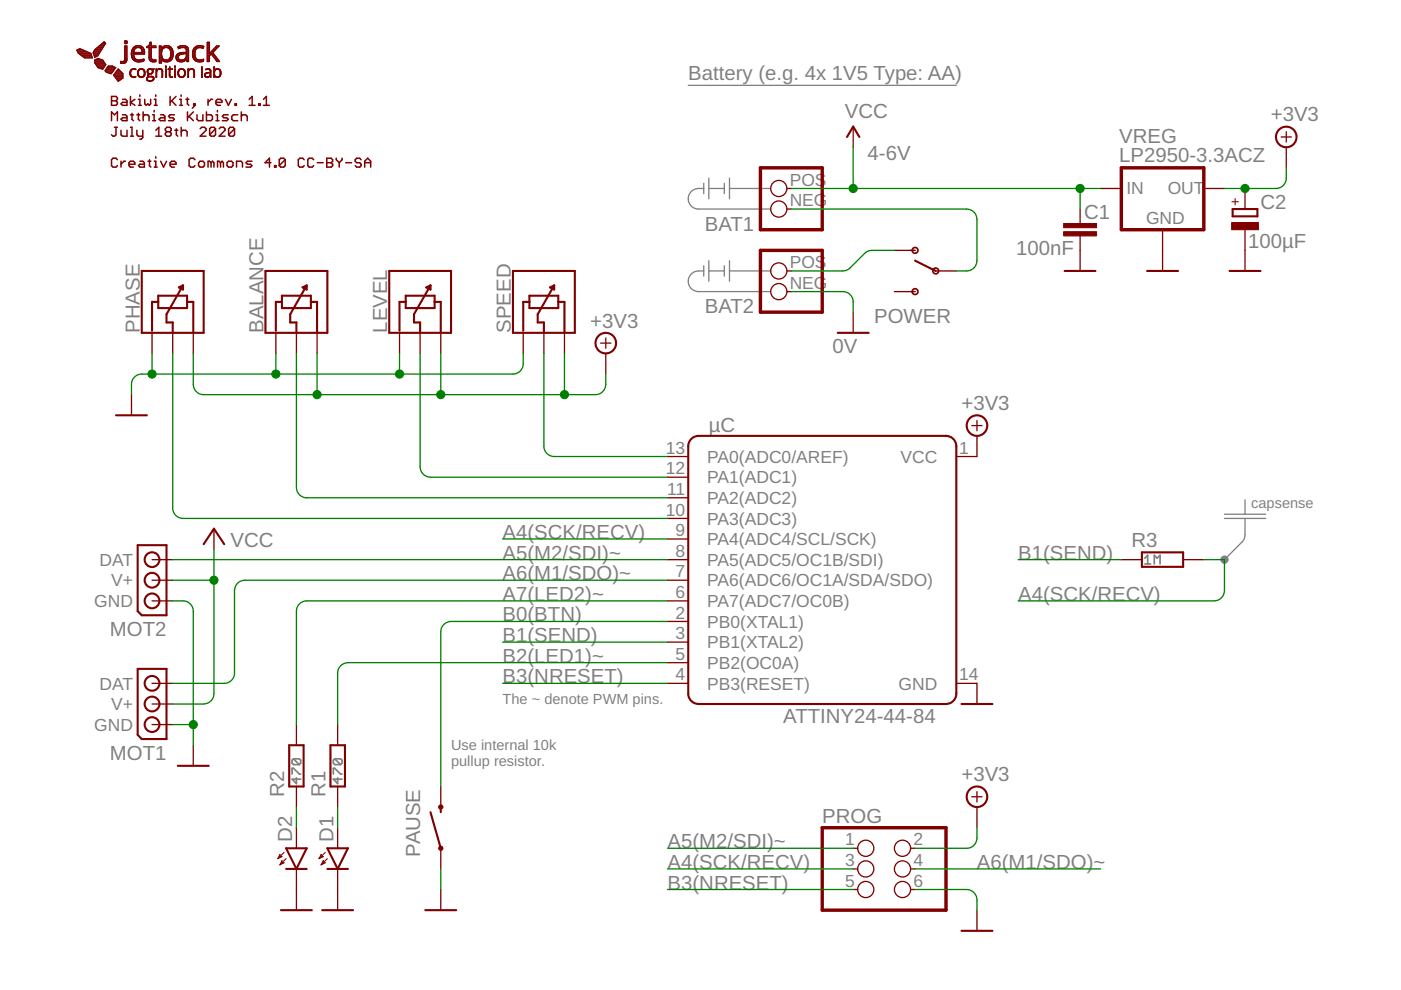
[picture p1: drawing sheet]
<svg xmlns="http://www.w3.org/2000/svg" width="297mm" height="210mm" viewBox="0 0 297 210" stroke-linecap="round" stroke-linejoin="round" font-family="sans-serif">
<g fill="none" stroke="#808080" stroke-width=".28">
<path d="M145.9 18.1h56.9M149.2 40a2.68 2.68 0 0 0-3 1.1 2.17 2.17 0 0 0 1.9 3.2h15.3M149.2 38.9v2.2M150.3 37.8v4.3M150.3 40h3.3M153.6 38.9v2.2M154.7 37.8v4.3M154.7 40h8.7M149.2 57.4a2.68 2.68 0 0 0-3 1.1 2.19 2.19 0 0 0 1.9 3.3h15.3M149.2 56.3v2.2M150.3 55.3v4.3M150.3 57.4h3.3"/>
<path d="M153.6 56.3v2.2M154.7 55.3v4.3M154.7 57.4h8.7M259.6 109.9h8.8M259.6 109h8.8M264 109.9v3.5a2.19 2.19 0 0 1-.7 1.5l-3.7 3.8M264 106v3"/>
</g>
<circle cx="259.6" cy="118.7" r=".44" fill="none" stroke="#808080" stroke-width=".89"/>
<g fill="none" stroke="#808080" stroke-width=".36">
<path d="M242.7 118.3l.6-.6v1.9M242.7 119.6h1.2M244.7 119.6v-1.9l.6 .6 .7-.6v1.9M61.9 164.1v-1.2h.3l1.3 1.2h.3M62.2 160.9l-.3 .3v.6l.3 .3h1.3M62.2 160.9h1.3l.3 .3v.6l-.3 .3M62.2 160.9l1.3 1.2M62.8 164.9v1.2l-.9-.9h1.9M70.7 164.1v-1.2h.3l1.2 1.2h.3M71 160.9l-.3 .3v.6l.3 .3h1.2M71 160.9h1.2l.3 .3v.6l-.3 .3M71 160.9l1.2 1.2"/>
<path d="M71.6 164.9v1.2l-.9-.9h1.8"/>
</g>
<g fill="none" stroke="#800000" stroke-width=".32">
<path d="M23.6 20.4h1l.3 .3v.4l-.3 .3 .3 .3v.3l-.3 .3h-1zM23.6 25.6v-1.9l.7 .6 .6-.6v1.9M23.6 21.4h1M24.3 27h.6M24.6 27v1.6l-.3 .3h-.3l-.4-.3M24.9 33.9l-.3-.4h-.6l-.4 .4v1.2l.4 .3h.6l.3-.3M25.7 27.6v1l.3 .3h.9v-1.3M25.7 34.2v1.2M26 21.1h.6l.3 .3v.9h-.9l-.3-.3 .3-.3h.9M26 24.3h.6l.3 .4v.9h-.9l-.3-.3 .3-.3h.9M26.6 34.2h-.3l-.6 .6M27.3 34.8h1.3v-.3l-.3-.3h-.7l-.3 .3v.6l.3 .3h.7"/>
<path d="M27.7 20.4v1.9M27.7 24.3h.6M27.7 27h.3v1.9M27.7 28.9h.6M28 24v1.3l.3 .3M28.6 21.1l-.9 .6 .9 .6M29 24.3h.6M29 27.6v1l.3 .3h1M29.3 24v1.3l.3 .3M29.4 22.3h.6M29.4 21.1h.3v1.2M29.7 20.1v.3"/>
<path d="M29.7 34.2h.6l.3 .3v.9h-.9l-.3-.3 .3-.3h.9M30.3 27.6v1.6l-.3 .3h-.4M30.4 24.7l.3-.4h.6l.3 .4v.9M30.4 23.7v1.9M30.7 21.1v.9l.3 .3 .3-.3 .3 .3 .3-.3v-.9M31.4 34.2h.6M31.7 33.9v1.2l.3 .3M32.4 24.3h.3v1.3M32.4 25.6h.6M32.7 23.4v.3M32.7 22.3h.6M32.7 21.1h.3v1.2"/>
<path d="M32.7 34.2h.3v1.2M32.7 35.4h.6M33 20.1v.3M33 33.2v.3M33 28.9h1.3M33 27.6l.7-.6v1.9M34 24.3h.6l.4 .4v.9h-1l-.3-.3 .3-.3h1M34.1 34.2l.6 1.2 .6-1.2M35.4 27.9l-.3 .4v.3l.3 .3h.6l.3-.3v-.3l-.3-.4M35.4 27.9l-.3-.3v-.3l.3-.3h.6l.3 .3v.3l-.3 .3M35.4 27.9h.6M36.1 20.4v1.9"/>
<path d="M36.1 34.8h1.2v-.3l-.3-.3h-.6l-.3 .3v.6l.3 .3h.6M36.4 21.4l.9 .9M37 24.3h-1l-.3 .4 .3 .3h.7l.3 .3-.3 .3h-1M37.1 27.6h.6M37.3 20.4l-1.2 1.3M37.4 27.3v1.3l.3 .3M38.1 22.3h.6M38.1 21.1h.3v1.2M38.4 20.1v.3M38.4 27.9l.3-.3h.6l.4 .3v1M38.4 27v1.9M39.4 21.1h.6"/>
<path d="M39.7 20.7v1.3l.3 .3M39.8 23.7v1.9M40.1 24.7l.9 .9M41 23.7l-1.2 1.3M41.1 22h.3v.3h-.3zM41.3 33.9l-.3-.4h-.6l-.3 .4v1.2l.3 .3h.6l.3-.3M41.4 22.3l-.6 .6M41.8 24.3v1l.3 .3h.9v-1.3M42.1 34.5l.3-.3h.6l.3 .3v.6l-.3 .3h-.6l-.3-.3zM42.4 27.3l.4-.3h.6l.3 .3v.3l-1.3 1.3h1.3M43.8 23.7v1.9h.9l.3-.3v-.6l-.3-.4h-.9M44.1 21.1v1.2"/>
<path d="M44.7 34.5l-.3-.3h-.3v1.2M44.7 34.5v.9M44.7 34.5l.4-.3 .3 .3v.9M45.1 21.1h-.4l-.6 .6M45.7 27.3v1.3l-.3 .3h-.6l-.4-.3M45.7 27.3l-.3-.3h-.6l-.4 .3v1.3M45.7 27.3l-1.3 1.3M45.8 21.7h1.3v-.3l-.4-.3h-.6l-.3 .3v.6l.3 .3h.6M45.8 24.3h.3v1.3M45.8 25.6h.6M46.1 23.4v.3M46.5 27.3l.3-.3h.6l.3 .3v.3l-1.2 1.3h1.2"/>
<path d="M46.8 34.5l-.4-.3h-.3v1.2M46.8 34.5v.9M46.8 34.5l.3-.3 .3 .3v.9M47.8 21.1l.6 1.2 .7-1.2M48.1 34.5l.4-.3h.6l.3 .3v.6l-.3 .3h-.6l-.4-.3zM48.4 24.3h-.9l-.4 .4 .4 .3h.6l.3 .3-.3 .3h-1M49.7 27.3v1.3l-.3 .3h-.6l-.3-.3M49.7 27.3l-.3-.3h-.6l-.3 .3v1.3M49.7 27.3l-1.2 1.3M49.8 22h.3v.3h-.3zM50.1 35.4v-1.2h1l.3 .3v.9M50.4 24.3h-.9l-.4 .4v.6l.4 .3h.9"/>
<path d="M51.2 24.7l.3-.4h.6l.3 .4v.9M51.2 23.7v1.9M52.8 22.3h1.3M52.8 21.1l.7-.7v1.9M53.4 34.2h-.9l-.3 .3 .3 .3h.6l.3 .3-.3 .3h-.9M54.8 22h.4v.3h-.4zM55.9 22.3h1.2M55.9 21.1l.6-.7v1.9M57.4 34.5h-1.2l.9-1v1.9M58.2 35.1h.3v.3h-.3zM60.5 33.9l-.3-.4h-.7l-.3 .4v1.2M60.5 33.9v1.2l-.3 .3h-.7l-.3-.3"/>
<path d="M60.5 33.9l-1.3 1.2M64.5 33.9l-.3-.4h-.7l-.3 .4v1.2l.3 .3h.7l.3-.3M66.5 33.9l-.3-.4h-.6l-.3 .4v1.2l.3 .3h.6l.3-.3M67.3 34.5h1.2M69.3 33.5h.9l.3 .4v.3l-.3 .3 .3 .3v.3l-.3 .3h-.9zM69.3 34.5h.9M71.3 33.5v.4l.6 .6M71.9 34.5v.9M72.5 33.5v.4l-.6 .6M73.3 34.5h1.2M76.6 33.9l-.3-.4h-.7l-.3 .4v.3l.3 .3h.7l.3 .3v.3l-.3 .3h-.7l-.3-.3M77.3 34.5h1.3"/>
<path d="M77.3 35.4v-1.2l.7-.7 .6 .7v1.2"/>
</g>
<g fill="none" stroke="#800000" stroke-width=".28">
<path d="M166.8 40h1M180.9 26.8v4.4M233.4 40h4.3M255.2 40h4.4M264 40v4.3M271.6 29h2.2M272.7 27.9v2.2M272.7 31.2v4.4M166.8 57.4h1M166.8 44.3h1M189.6 53.1h4.4M198.4 57.4h4.4"/>
<path d="M229 44.3v3.5M229 49.6v7.8M246.5 48.7v8.7M264 48.7v8.7M32.2 70.6v4.3M36.6 70.6v4.3M41 70.6v4.3M58.5 70.6v4.3M62.8 70.6v4.3M67.2 70.6v4.3M84.7 70.6v4.3M89.1 70.6v4.3"/>
<path d="M93.5 70.6v4.3M110.9 70.6v4.3M115.3 70.6v4.3M119.7 70.6v4.3M127.3 72.7h2.2M128.4 71.6v2.3M128.4 74.9v4.4M166.8 61.8h1M180.9 66.2v4.4M189.6 61.8h4.4M27.9 83.7v4.4M141.5 96.8h4.4"/>
<path d="M206 90.2h2.2M207.1 89.2v2.1M207.1 92.4v4.4h-4.3M32.2 118.7h4.4M45.4 112.1v4.4M141.5 118.7h4.4M141.5 101.2h4.4M141.5 105.5h4.4M141.5 109.9h4.4M141.5 114.3h4.4M237.7 118.7h4.4M250.8 118.7h4.4"/>
<path d="M32.2 127.4h4.4M32.2 123h4.4M141.5 127.4h4.4M141.5 123h4.4M141.5 136.1h4.4M141.5 131.8h4.4M32.2 153.6h4.4M32.2 149.3h4.4M32.2 144.9h4.4M41 158v4.4M62.8 153.6v4.4M71.6 153.6v4.4"/>
<path d="M141.5 144.9h4.4M141.5 140.5h4.4M202.8 144.9h4.3v4.4M62.8 166.8v4.3M62.8 175.5v4.4M71.6 166.8v4.3M71.6 175.5v4.4M93.5 166.8v4.3M93.5 179.9v4.3M180.9 179.9h1M193.1 179.9h.9M206 168.9h2.2"/>
<path d="M207.1 167.8v2.2M207.1 171.1v4.4M62.8 184.2v8.8M71.6 184.2v8.8M93.5 188.6v4.4M180.9 184.2h1M180.9 188.6h1M193.1 184.2h.9M193.1 188.6h.9M207.1 193v4.4"/>
<circle cx="165.1" cy="40" r="1.71"/>
<circle cx="165.1" cy="57.4" r="1.71"/>
<circle cx="165.1" cy="44.3" r="1.71"/>
<circle cx="165.1" cy="61.8" r="1.71"/>
<circle cx="183.6" cy="179.9" r="1.71"/>
<circle cx="191.3" cy="179.9" r="1.71"/>
<circle cx="183.6" cy="184.2" r="1.71"/>
<circle cx="183.6" cy="188.6" r="1.71"/>
<circle cx="191.3" cy="188.6" r="1.71"/>
<circle cx="191.3" cy="184.2" r="1.71"/>
</g>
<g fill="none" stroke="#800000" stroke-width=".44">
<path d="M179.6 29l1.3-2.2 1.3 2.2M30.1 57.4h13.1v13.2h-13.1zM56.3 57.4h13.1v13.2h-13.1zM82.5 57.4h13.1v13.2h-13.1zM108.8 57.4h13.1v13.2h-13.1zM194 55.3l4.4 2.1M225.7 57.4h6.6M243.2 57.4h6.6M260.7 57.4h6.6M261.3 44.3h5.3v1.6h-5.3zM33.5 62.7h6.2v2.6h-6.2zM33.5 64h-1.3v6.1"/>
<path d="M37.9 60.9l.9-.4v.9zM38.8 60.5l-3.5 6.1v1.8h1.3v2.2M39.7 64h1.3v6.6M59.8 62.7h6.1v2.6h-6.1zM59.8 64h-1.3v6.1M64.2 60.9l.8-.4v.9zM65 60.5l-3.5 6.1v1.8h1.3v2.2M65.9 64h1.3v6.6M86 62.7h6.1v2.6h-6.1zM86 64h-1.3v6.1M90.4 60.9l.9-.4v.9zM91.3 60.5l-3.5 6.1v1.8h1.3v2.2"/>
<path d="M92.1 64h1.4v6.6M112.2 62.7h6.2v2.6h-6.2zM112.2 64h-1.3v6.1M116.6 60.9l.9-.4v.9zM117.5 60.5l-3.5 6.1v1.8h1.3v2.2M118.4 64h1.3v6.6M177.6 70.6h6.6M24.6 88.1h6.5M146.4 93.2l.6-.5 1.1-.3h52.5a2.22 2.22 0 0 1 2.2 2.2v52.5a2.18 2.18 0 0 1-2.2 2.2h-52.5a2.22 2.22 0 0 1-2.2-2.2v-52.5l.1-.7zM29.2 115.6h6.1v14.9h-5.2l-.9-.9zM43.2 115.4l2.2-3.3 2.1 3.3M242.1 117.1h8.7v3.1h-8.7z"/>
<path d="M29.2 141.8h6.1v14.9h-5.2l-.9-.9zM61.3 158h3.1v8.8h-3.1zM70.1 158h3v8.8h-3zM203.9 149.3h6.5M37.7 162.4h6.6M60.7 179.9h4.3l-2.2 4.3zM69.4 179.9h4.4l-2.2 4.3zM91.3 172.2l2.2 7.7M93.5 171.1v1.1M59.6 193h6.5M60.7 184.2h4.3M68.3 193h6.6"/>
<path d="M69.4 184.2h4.4M90.2 193h6.5M203.9 197.4h6.5"/>
<circle cx="272.7" cy="29" r="2.18"/>
<circle cx="128.4" cy="72.7" r="2.18"/>
<circle cx="207.1" cy="90.2" r="2.18"/>
<circle cx="32.2" cy="118.7" r="1.57"/>
<circle cx="32.2" cy="123" r="1.57"/>
<circle cx="32.2" cy="127.4" r="1.57"/>
<circle cx="32.2" cy="153.6" r="1.57"/>
<circle cx="32.2" cy="149.3" r="1.57"/>
<circle cx="32.2" cy="144.9" r="1.57"/>
<circle cx="207.1" cy="168.9" r="2.18"/>
</g>
<g fill="none" stroke="#800000" stroke-width=".72">
<path d="M161.2 35.6h13.1v13.1h-13.1zM237.7 35.6h17.5v13.1h-17.5zM161.2 53.1h13.1v13.1h-13.1zM174.3 175.5h26.3v17.5h-26.3z"/>
<circle cx="93.5" cy="171.1" r=".21"/>
<circle cx="93.5" cy="179.9" r=".21"/>
</g>
<g fill="#800000" stroke="#800000" stroke-width=".21">
<path d="M261.1 47.2h5.7v1.5h-5.7z"/>
<path d="M225.5 49.1h7v.9h-7z"/>
<path d="M225.5 47.4h7v.9h-7z"/>
</g>
<path d="M192.9 61.8h1.1M59.4 181.2v.4h.4l-.9 .5zM59.8 182.9h.4l-.8 .5M59.8 182.9l-.4 .5M59.8 182.9v-.4l-.4 .9M60.2 180.7l-1.3 1.4M60.7 182.1l-.9 .8M68.1 181.2v.4h.4l-.9 .5zM68.5 182.5v.4h.5l-.9 .5zM69 180.7l-1.4 1.4M69.4 182.1l-1.3 1.3" fill="none" stroke="#800000" stroke-width=".23"/>
<g fill="none" stroke="#800000" stroke-width=".36">
<circle cx="194" cy="53.1" r=".61"/>
<circle cx="198.4" cy="57.4" r=".61"/>
<circle cx="194" cy="61.8" r=".61"/>
</g>
<g fill="none" stroke="#800000" stroke-width=".21">
<path d="M16.3 10.6h1.4M16.3 10.6l.6-.3 2.4 1 .3 .9M16.3 10.6l.3 .7M16.3 10.8h1.8M16.4 10.9h2M16.5 11h2.2M16.5 11.2h2.5M16.5 10.5h.9M16.6 11.3h2.7M16.6 11.3l1.3 1h1.7v-.1M16.8 10.4h.3M16.8 11.5h2.5"/>
<path d="M17 11.6h2.4M17.2 11.7h2.2M17.4 11.9h2.1M17.6 12h1.9M17.8 12.2h1.8M19.7 11.2l.4 1M19.7 11.2l.4-.7 1.9-1.6 .4 .2-1.7 2.8-.6 .3M19.7 11.2h1.5M19.8 11.3h1.3M19.8 11h1.5M19.8 11.5h1.2M19.9 11.6h1"/>
<path d="M19.9 10.9h1.4M19.9 11.7h.9M19.9 10.8h1.5M20 11.9h.7M20 12h.4M20 10.6h1.5M20.1 12.7l.6-.3 1.1 .3M20.1 12.7v.6M20.1 13.3l.6 1M20.1 13.3h2.1M20.1 13.2h2M20.1 13h1.9"/>
<path d="M20.1 12.9h1.8M20.1 12.7h1.7M20.1 12.2h.1M20.1 10.5h1.5M20.2 13.4h2.1M20.2 13.6h2.2M20.3 10.4h1.4M20.3 12.6h1.2M20.3 13.7h2.1M20.4 13.9h2M20.4 10.2h1.4M20.5 14h1.7"/>
<path d="M20.6 12.4h.5M20.6 10.1h1.3M20.6 14.1h1.6M20.7 14.3h1.4M20.7 14.3l1.1 .4M20.8 9.9h1.1M20.9 14.4h1.1M20.9 9.8h1.1M21.1 9.7h1M21.3 9.5h.9M21.3 14.6h.6M21.4 9.4h.9"/>
<path d="M21.6 9.2h.8M21.7 14.7h.1M21.8 12.7l.7 1-.7 1M21.8 9.1h.6M21.9 9h.3M22.3 15h1.8M22.3 14.8h1.9M22.4 15.1h1.6M22.4 14.7h1.9M22.5 15.3h1.4M22.5 14.6h1.9M22.6 14.4h1.9"/>
<path d="M22.7 14.3h1.8M22.8 15.4h1M22.8 14.1h1.4M23.2 15.5h.5M23.8 14l.8 .3-1 1.4-1-.3-.3-.4 .6-.9 1-.1M24.1 16l1 1.3 1-.7M24.1 16h2M24.1 15.9l.9-1.3 1.1 1v1M24.1 15.9v.1M24.1 15.8h2M24.2 16.1h1.9M24.2 15.7h1.9"/>
<path d="M24.3 16.2h1.8M24.3 15.5h1.7M24.4 16.4h1.7M24.4 15.4h1.5M24.5 16.5h1.6M24.6 15.3h1.1M24.6 16.7h1.4M24.7 15.1h.9M24.7 16.8h1.1M24.8 15h.7M24.8 17h.7M24.9 14.8h.4"/>
<path d="M24.9 17.1h.4M25 14.7h.2M25.5 13.3h1.1M25.5 13.2h1.3M25.5 13l.2 .4M25.6 13h.1M25.7 13.4l.1 .1M25.7 13.4h.6M26.1 13h.7M26.3 12.9h.6M26.4 9h.6M26.4 8.9v.2"/>
<path d="M26.4 12.7h.5M26.4 9.1h.6M26.4 9.1l.2 .2 .3-.1M26.4 8.8h.6M26.4 12.7a.65 .65 0 0 1-.9 .3M26.4 12.6h.5M26.4 12.4h.5M26.4 12.2h.5M26.4 12h.5M26.4 11.9h.5M26.4 11.7h.5M26.4 11.6h.5"/>
<path d="M26.4 11.5h.5M26.4 11.3h.5M26.4 11.2h.5M26.4 11h.5M26.4 10.9h.5M26.4 10.8h.5M26.4 10.6h.5M26.4 10.5h.5M26.4 10.4h.5M26.4 10.2h.5M26.4 10.1h.5M26.4 9.9h.5"/>
<path d="M26.4 9.8h.5M26.4 12.3h.5M26.4 9.8v2.9M26.5 9.2h.4M26.5 8.7h.4M26.5 8.6l-.1 .3M26.6 13.3l-.5 .2M26.6 8.6h-.1M26.8 8.6l.2 .3-.1 .3M26.8 13.1l-.2 .2M26.8 13v.1M26.9 9.8l-.1 3.2"/>
<path d="M26.9 9.8h-.5M27.5 15.5h.2M27.5 15.4h.2M27.5 15.3h.2M27.5 15.7h.2M27.5 15.7l.1 .1M27.6 15.8h.1M27.6 15.2l-.1 .5M27.6 15.8v.1M27.6 15.1h.1M27.6 15.1v.1M27.6 16h.2"/>
<path d="M27.6 15.9l.2 .4 .6 .1M27.6 15h.2M27.7 16.1h.2M27.7 15.7l.1 .2M27.7 14.8h.2M27.7 15.1v.6M27.8 16.2h.3M27.8 15.9a.76 .76 0 0 0 1 .3M27.8 15l-.1 .1M27.8 11.6h.6M27.8 11.5h2.8M27.8 11.3h2.9"/>
<path d="M27.8 11.2h2.9M27.8 11.2l.1 .6M27.9 11.7h.5M27.9 11h.5M27.9 11l-.1 .2M27.9 11.8v.1M27.9 14.7h.5M27.9 11.9h.5M27.9 10.9h.5M27.9 10.9v.1M27.9 11.9v.1M27.9 12h.5"/>
<path d="M27.9 12l.3 .6 .5 .4M27.9 10.8h.5M27.9 12.2h.6M28 10.6h.5M28 12.3h.6M28 10.5h.6M28 10.5l-.1 .4M28 16.4h.7M28.1 12.4h.6M28.1 10.4h.6M28.2 12.6h.7M28.2 10.2h.6"/>
<path d="M28.2 14.7l-.4 .3M28.2 10.2l-.2 .3M28.2 14.6h.4M28.3 12.7h2.2M28.3 10.1h2M28.3 14.7l.5 .1v-.2h-.3a.81 .81 0 0 0-.9 .5M28.4 16.4h.1M28.4 11.8v.1M28.4 11v.8M28.4 11.9l.2 .4M28.4 10.9v.1M28.4 14.7h.4"/>
<path d="M28.4 9.9h1.7M28.5 12.9h2M28.5 9.9l-.3 .3M28.6 12.3l.7 .4M28.7 10.4l-.3 .5M28.7 9.8h1.2M28.7 9.8a1.38 1.38 0 0 1 2 1.1M28.7 16.2h.1M28.7 9.8l-.2 .1M28.7 13h1.6M28.7 16.4h-.3M28.8 16.2l-.1 .2"/>
<path d="M28.8 10.2l-.1 .2M29.1 15.5h.2M29.2 15.4h.1M29.2 15.3h.1M29.2 15.7h.1M29.2 15.3v.6M29.2 15.8h.2M29.2 10.1l-.4 .1M29.2 15.1h.2M29.2 15.9a.77 .77 0 0 0 1.1 .5M29.2 16h.2M29.3 15h.1"/>
<path d="M29.3 16.1h.2M29.3 14.8h.2M29.3 15.7l.1 .1M29.4 15.8a.61 .61 0 0 0 .5 .5 .61 .61 0 0 0 .6-.3M29.4 10.1l.4 .1M29.4 15l-.1 .7M29.4 16.2h.3M29.4 13.1l.1 .1M29.7 16.4h.6M29.8 10.2h.6M29.8 10.2l.2 .3M29.8 14.7l-.4 .3"/>
<path d="M29.9 10.4h.6M29.9 14.7l.5 .1M30 14.7h.4M30 10.5h.6M30 10.5l.1 .1M30.1 10.6v.3M30.1 10.6h.5M30.1 10.8h.5M30.1 14.6l-.6 .1M30.1 14.6h-.6l-.3 .7M30.1 10.9h.6M30.1 14.6l.6 .4"/>
<path d="M30.1 11h.6M30.2 12.6h.3M30.2 16.2h.3M30.4 14.8h.2M30.4 14.8l.1 .3v.8M30.4 16.1h.2M30.5 15h.2M30.5 16h.2M30.5 12.6v.3l-.6 .2-1.2-.1M30.5 15.1h.2M30.5 15.8h.2M30.5 12.6v-.1l-.8 .2"/>
<path d="M30.5 15.9v.1M30.6 15.3h.2M30.6 15.5h.2M30.6 15.4h.2M30.6 15.7h.2M30.7 10.9l-.1 .6h-2.1l-.1-.4h1.6l.1-.2M30.7 15v.1M30.7 16l-.4 .4M30.7 15.1l.1 .4M30.8 15.5l-.1 .5M30.8 15.5h.1M31.1 16.8h.1"/>
<path d="M31.1 16.7h.1M31.1 16.7v.1M31.1 16.8l.1 .3M31.1 9.9h2M31.1 17h.2M31.1 16.5h.2M31.1 9.9v.2l.5 .1M31.1 10.1h2M31.2 15.3h.2M31.2 15.1h.2M31.2 16.4h.2M31.2 15.3l.3 .4"/>
<path d="M31.2 15h.2M31.2 17.1h1.2M31.2 16.8l.4 .3M31.2 16.4l-.1 .3M31.2 15.4h.2M31.3 14.8h.2M31.3 9.8h1.8M31.3 16h.2M31.3 16.3l.1 .1M31.3 16.3l-.1 .1M31.3 15.5h.3M31.3 16.1h.2"/>
<path d="M31.3 16.1l.1 .1M31.3 16.3l1.1 .1M31.4 14.7h.3M31.4 15.8h.1M31.4 14.7l-.2 .6M31.4 15.2a.48 .48 0 0 0 .3 .4 .48 .48 0 0 0 .5-.2M31.4 16.4l-.2 .4M31.4 16.2l-.1 .1M31.4 16.2h1M31.5 16l.1 .1M31.5 15.7l-.2 .4M31.6 9.7h.5"/>
<path d="M31.6 16.1l.7 .1 .3 .2M31.6 12.2h.5M31.6 12h.5M31.6 11.9h.5M31.6 11.7h.5M31.6 11.6h.5M31.6 11.5h.5M31.6 11.3h.5M31.6 11.2h.5M31.6 11h.5M31.6 10.9h.5M31.6 10.8h.5"/>
<path d="M31.6 10.6h.5M31.6 10.5h.5M31.6 10.4h.5M31.6 10.2h.5M31.6 10.2v2.4M31.6 12.3h.5M31.6 12.4h.6M31.6 9.5h.5M31.6 12.6h.7M31.6 12.6l.1 .1M31.7 9.4h.4M31.7 14.6h.3"/>
<path d="M31.7 14.6h1l-.4 .1 .1 .1M31.7 12.7a1.1 1.1 0 0 0 1.4 .4M31.7 14.6l-.3 .1M31.7 12.7h1.4M31.7 9.2h.4M31.7 9.1h.4M31.8 9h.3M31.8 9l-.2 .6-.5 .3M31.8 12.9h1.3M31.9 15.6v.1h-.3l-.1 .3M31.9 15.6v.1M32 14.7h.7"/>
<path d="M32 13h1.1M32.1 15.5h.2M32.1 9.7l1 .1M32.1 12.2v.1M32.1 9v.7M32.1 12.3l.2 .3M32.2 14.8h.2M32.2 14.9a.47 .47 0 0 0-.6-.2 .47 .47 0 0 0-.2 .5M32.2 14.9l.1 .2M32.2 15.4h.2M32.3 15.3h.1M32.3 15h.1"/>
<path d="M32.3 15.1h.2M32.3 12.6l.2 .1M32.3 15.1l-.1 .3M32.3 17h.3M32.4 16.4h.2M32.4 16.4l.1 .4M32.4 14.8v.5M32.4 15.3l-.3 .4h-.6M32.5 16.8h.1M32.5 16.5h.2M32.5 16.8l-.6 .3M32.5 16.7h.2"/>
<path d="M32.6 16.4a.75 .75 0 0 1-.3 .8 .75 .75 0 0 1-.9 0l-.2-.1M32.9 12.7h.2v.4M33.1 14.7h.1M33.1 15.5h.1M33.1 15.4h.1M33.1 15.3h.1M33.1 15.1h.2M33.1 15h.2M33.1 14.8h.3M33.1 16.2h.1M33.1 16.1h.1M33.1 16h.1"/>
<path d="M33.1 15.8h.1M33.1 15.7h.1M33.1 9.8v.3h-1v2.1M33.3 15.2l-.1 1.2M33.4 14.7h.4M33.4 14.8l-.1 .4M33.4 14.8l.5-.1 .3 .1M33.7 14.6l-.5 .2-.1-.2v1.8h.1M33.7 14.6h.3M33.7 14.6h.5l.3 .4M33.8 13.3h.5M33.8 13.2h.5"/>
<path d="M33.8 13h.5M33.8 12.9h.5M33.8 12.7h.4M33.8 12.6h.9M33.8 12.4h.7M33.8 12.2h.6M33.8 12h.5M33.8 11.9h.5M33.8 11.7h.5M33.8 11.6h.5M33.8 11.5h.5M33.8 11.3h.5"/>
<path d="M33.8 11.2h.5M33.8 11h.5M33.8 10.9h.5M33.8 10.8h.5M33.8 10.6h.6M33.8 10.5h.6M33.8 10.4h.7M33.8 10.2h.9M33.8 10.1h.4M33.8 9.9h.4M33.8 9.8h.4M33.8 12.3h.6"/>
<path d="M33.8 9.8v3.6h.4v-.7M33.9 14.7h.4M34.2 9.8l.1 .3M34.2 14.8h.2M34.2 14.8l.1 1.6h.2M34.2 12.7l.5 .3M34.3 11.6v.3M34.3 11v.6M34.3 15h.2M34.3 10.1l.3 .2M34.3 11.9l.1 .3M34.3 12.7h2"/>
<path d="M34.3 15.5h.2M34.3 15.4h.2M34.3 15.3h.2M34.3 15.1h.2M34.3 16.2h.2M34.3 16.1h.2M34.3 16h.2M34.3 15.8h.2M34.3 15.7h.2M34.3 10.8v.2M34.4 10.1h1.9M34.4 12.2v.1"/>
<path d="M34.4 12.3l.7 .4M34.5 12.9h1.7M34.5 15v.1M34.5 9.9h1.7M34.5 15.1v1.3M34.5 10.4l-.2 .4M34.7 13h1.2M34.7 9.8h1.2M35.1 14.1h.2M35.1 14.1l.1-.1v.3M35.1 14.1l.1 .2M35.1 14.7h.2"/>
<path d="M35.1 15.5h.2M35.1 15.4h.2M35.1 15.3h.2M35.1 15.1h.2M35.1 15h.2M35.1 14.8h.2M35.1 16.2h.2M35.1 16.1h.2M35.1 16h.2M35.1 15.8h.2M35.1 15.7h.2M35.1 10.1l-.5 .2"/>
<path d="M35.1 16.4h.2l-.1-1.8-.1 1.8M35.1 14.3h.1M35.4 10.1l.6 .4M35.6 14.7h1M35.7 10.2h.7M35.7 12.6h.7M35.7 12.6l-.3 .1M35.8 14.7l.1 1.3M35.8 14.6h.8v.1M35.9 12.4h.6M35.9 10.4h.6M35.9 15.5h.1"/>
<path d="M35.9 15.4h.1M35.9 15.3h.1M35.9 15.1h.1M35.9 15h.1M35.9 14.8h.1M35.9 16h.1M35.9 15.8h.1M35.9 15.7h.1M35.9 16v.2M35.9 14.4h.1M35.9 16.1h.2M35.9 9.8l-.4-.1a1.21 1.21 0 0 0-1.2 .4"/>
<path d="M35.9 9.8l.2 .1M35.9 16.2l.2 .2M35.9 14.3h.1M35.9 16.2h.3M36 10.5h.6M36 12.3h.6M36 10.5v.1M36 10.6l.2 .3M36 16l.1 .1M36.1 12.2h.5M36.1 10.6h.5M36.1 16.1l.5 .2-.5 .1"/>
<path d="M36.1 16.4h.5M36.1 14.6l-.1-.4-.3 .5M36.1 12h.6M36.1 10.8h.6M36.1 14.7l-.1 1.3M36.1 9.9l.2 .2M36.2 11.9h.5M36.2 10.9h.5M36.2 10.9v.1M36.2 11.9l-.5 .7M36.2 11.7h.5M36.2 11h.5"/>
<path d="M36.2 11v.8M36.2 11.8v.1M36.2 11.6h.5M36.2 11.5h.5M36.2 11.3h.5M36.2 11.2h.5M36.3 10.1l.3 .4M36.4 12.6v.1a1.39 1.39 0 0 1-1.7 .3M36.6 10.5v.1M36.6 14.7h-.1M36.6 10.6l.1 .3M36.7 12l-.3 .6"/>
<path d="M36.7 10.9v.3M36.7 11.2v.8M37 14.1h.2M37 14.1l.2-.1-.1 .3M37 14.1l.1 .2M37 14.7h.2M37 15.5h.2M37 15.4h.2M37 15.3h.2M37 15.1h.2M37 15h.2M37 14.8h.2"/>
<path d="M37 14.6h.2v1.8l-.2-.1zM37 16.2h.2M37 16.1h.2M37 16h.2M37 15.8h.2M37 15.7h.2M37.1 14.3h.1M37.3 12.2h.5M37.3 12.2v.3M37.3 12h.5M37.3 12.3h.5M37.3 12.4h.6"/>
<path d="M37.3 11.9h.6M37.3 12.5l.3 .4M37.3 11.9v.3M37.4 12.6h.6M37.4 11.7h.6M37.4 11.7l-.1 .2M37.5 12.7h1.9M37.5 11.6h.7M37.6 12.9h1.6M37.6 11.5h1.9M37.7 15.5h.2M37.7 15.4h.2"/>
<path d="M37.7 10.1h2.1M37.7 15.3h.2M37.7 15.7h.2M37.7 9.9h2M37.7 15.1h.2M37.7 15.8h.2M37.7 9.9l.1 .5 .4-.2M37.7 15.9l.1 .1M37.8 13h1.2M37.8 10.2h.4M37.8 16h.2M37.8 16l.4 .4"/>
<path d="M37.8 11.3h2.2M37.8 15h.2M37.8 16.1h.3M37.8 12.3l.2 .3M37.8 12v.3M37.9 14.8h.2M37.9 15.7v.1M37.9 15.2v.5M37.9 14.8l-.2 .6v.5M37.9 15.8l.1 .1M38 15.9a.61 .61 0 0 0 1 .1M38 16.2h.3"/>
<path d="M38 12.6l.4 .1M38.1 9.8h1.4M38.1 9.8l.9-.1 .7 .2M38.1 9.8l-.4 .1M38.1 14.8l-.2 .4M38.1 11.2l-.7 .5M38.2 11.2h1.8M38.2 16.4h.6M38.3 14.7l-.2 .1M38.4 14.6v.1h-.4M38.5 14.7h.5M38.7 10.1l-.5 .1"/>
<path d="M38.7 14.6h-.4l-.4 .2M38.7 14.6l.3 .1M38.7 14.6l-.3-.1 .1 .2 .4 .1M38.7 11.5l-.6 .1-.3 .4M38.7 16.2h.3M38.9 14.8h.2M38.9 10.1l.3 .1M38.9 14.8a1.05 1.05 0 0 1 .1 1.2M38.9 16.1h.3M39 14.7l.2 .3M39 15h.2M39 16h.2"/>
<path d="M39.1 12.6h.2M39.1 15.1h.2M39.1 15.8h.2M39.1 15.3h.2M39.1 15.7h.2M39.1 15.5h.2M39.1 15.4h.2M39.2 12.5l.2 .2a1.35 1.35 0 0 1-1.8 .2M39.2 15l.1 .1M39.2 16l-.4 .4M39.2 10.2h.7M39.2 10.2l.3 .3"/>
<path d="M39.3 15.1v.8M39.3 15.9l-.1 .1M39.3 12.3h.7M39.4 12.6h.6M39.4 10.4h.5M39.4 12.2h.6M39.4 12.2l-.3 .4-.5 .1M39.5 12h.5M39.5 10.5h.5M39.5 10.5v.1M39.5 11.9h.5M39.5 11.5h.5"/>
<path d="M39.5 11h.5M39.5 10.6h.5M39.5 10.6v.5l-1.4 .1M39.5 11.7h.5M39.5 11.6h.5M39.5 10.9h.5M39.5 10.8h.5M39.5 11.5v.4M39.5 11.9l-.1 .3M39.5 12.7h.5M39.6 12.9h.4M39.6 13h.4"/>
<path d="M39.7 9.9l.2 .5M39.8 14.7h.2M39.8 15.5h.2M39.8 15.4h.2M39.8 15.3h.2M39.8 15.1h.2M39.8 15h.2M39.8 14.8h.4M39.8 16.2h.2M39.8 16.1h.2M39.8 16h.2M39.8 15.8h.2"/>
<path d="M39.8 15.7h.2M39.9 10.4l.1 2.6M40 12.4h-.8l.3 .2 .1 .5 .4-.1M40 15.1v.1M40 15v.1M40.1 14.7h.4M40.2 14.8l.5-.1 .3 .1M40.2 14.8l-.2 .2M40.4 14.6h.4M40.7 14.7h.4M40.8 11.7h.6M40.8 11.6h.5"/>
<path d="M40.8 11.5h.5M40.8 11.3h.5M40.8 11.2h.5M40.8 11.7v.2M40.8 11.9h.6M40.8 11h.6M40.8 11v.7M40.8 11.9l.1 .3M40.9 10.9h.5M40.9 10.9l-.1 .1M40.9 12h.5M40.9 10.8h.5"/>
<path d="M40.9 10.8v.1M40.9 12.2h.6M40.9 10.6h.6M40.9 12.2l.1 .1M41 12.3h.5M41 12.3v.1M41 10.5h.6M41 14.8h.2M41 14.8l.1 1.6 .2-.1v-1.2M41 12.4h.7M41 12.4l.1 .2M41 10.4h.7"/>
<path d="M41 15h.2M41.1 15.5h.2M41.1 15.4h.2M41.1 15.3h.2M41.1 15.1h.2M41.1 16.2h.2M41.1 16.1h.2M41.1 16h.2M41.1 15.8h.2M41.1 15.7h.2M41.1 12.6h.7M41.1 10.2h.8"/>
<path d="M41.1 12.6l.3 .3M41.2 15a.73 .73 0 0 0-1.2-.2l-.2-.2v1.8l.2-.1v-1.1M41.2 12.7h2M41.2 15l.1 .1M41.3 10.1h1.8M41.4 12.9h1.8M41.4 12.9l.2 .1M41.4 9.9h1.8M41.4 10.8l-.1 .9 .2 .5M41.5 12.2v.1M41.5 12.3l.4 .3 .3 .1M41.6 13h1.5"/>
<path d="M41.7 9.8h1.4M41.9 10.2l-.5 .6M42.5 12.7l.7-.2v.4M42.7 14.7h.2M42.7 14.6h.2M42.7 14.4h.2M42.7 14.3h.2M42.7 14.1l.2 .1v2.2l-.2-.1zM42.7 15.5h.2M42.7 15.4h.2M42.7 15.3h.2M42.7 15.1h.2"/>
<path d="M42.7 15h.2M42.7 14.8h.2M42.7 16.2h.2M42.7 16.1h.2M42.7 16h.2M42.7 15.8h.2M42.7 15.7h.2M42.9 10.2h.2M43 12.6h.2M43.1 9.8a1.6 1.6 0 0 0-2.2 1M43.1 10.2h-1.2M43.1 9.8v.4"/>
<path d="M43.2 12.9l-.6 .2-1-.1M43.4 16h.1M43.4 15.8h.2M43.4 16.1h.2M43.4 16.1l.1 .1M43.4 15.7h.2M43.4 15.7v.4M43.5 16.2l.1 .2M43.5 16.2h.2M43.5 15.5h.4M43.5 15.9l.2 .3M43.6 14.8a.8 .8 0 0 1 1 0l.1 .1"/>
<path d="M43.6 14.8a.64 .64 0 0 1 1 .2M43.6 14.7h.4M43.6 15.7l-.1 .2M43.6 16.4h.6M43.7 16.2h.5M43.8 15.4h.9M43.8 15.4l-.4 .3M43.9 13h.5M43.9 12.9h.5M43.9 12.7h.5M43.9 12.6h.5M43.9 12.4h.5"/>
<path d="M43.9 12.2h.5M43.9 12h.5M43.9 11.9h.5M43.9 11.7h.6M43.9 11.6h.8M43.9 11.5h1.5M43.9 11.3h1.4M43.9 11.2h.5M43.9 11h.5M43.9 10.9h.5M43.9 10.8h.5M43.9 10.6h.5"/>
<path d="M43.9 10.5h.5M43.9 10.4h.5M43.9 10.2h.5M43.9 10.1h.5M43.9 9.9h.5M43.9 9.8h.5M43.9 9.7h.5M43.9 9.5h.5M43.9 9.4h.5M43.9 9.2h.5M43.9 9.1h.5M43.9 9h.5v1.9"/>
<path d="M43.9 12.3h.5M43.9 9v4M44.2 16.2h.2M44.2 14.7h.4M44.4 16.1h.3M44.4 10.9v.5l.2-.2M44.4 13v-1.2l.4-.3 1.2 1.5M44.4 16.1l.1 .1M44.5 14.8h.2M44.5 16h.2M44.5 16.2l-.3 .2M44.5 16.2h-.3"/>
<path d="M44.5 16.2l.2 .2M44.6 11.2h.6M44.6 15.5h.1M44.6 15h.1M44.6 15.8h.1M44.6 15v.1M44.6 15.3h.1M44.6 15.1h.1M44.6 15.7h.1M44.6 15.7l-.1-.2-.9 .2M44.6 15.1v.1M44.6 15.2l-.8 .2"/>
<path d="M44.6 15.7l-.2 .4M44.6 16.2h.1M44.7 11h.6M44.7 14.9v1.5M44.8 10.9h.6M44.8 10.9l-.2 .3M44.9 11.6h.6M44.9 10.8h.6M45 11.7h.6M45.1 10.6h.6M45.1 11.9h.6M45.2 10.5h.6"/>
<path d="M45.2 11.2l1.4 1.8M45.2 12h.6M45.3 14.7h.2M45.3 14.6h.2M45.3 14.4h.2M45.3 14.3h.2M45.3 12.2h.6M45.3 10.4h.6M45.3 15.5h.2M45.3 15.4h.2M45.3 15.3h.2M45.3 15.1h.2"/>
<path d="M45.3 15h.3M45.3 14.8h.4M45.3 16.2h.1M45.3 16.1h.3M45.3 16h.3M45.3 15.8h.2M45.3 15.7h.2M45.4 12.3h.6M45.4 10.2h.7M45.5 15.4l.1 .7M45.5 15.3v.1M45.5 12.4h.6"/>
<path d="M45.6 10.1h.6M45.6 16.2h.1M45.6 14.7l-.1 .1v-.7h-.2v2.3l.2-.3 .1 .2M45.6 14.7a.82 .82 0 0 1 1 0 .82 .82 0 0 1 .3 1M45.6 14.7h.4M45.6 12.6h.6M45.6 16.1v.2M45.7 14.8a.62 .62 0 0 1 .9 .2M45.7 14.8l-.2 .5M45.7 16.2h.1M45.7 9.9h.6M45.7 12.7h.7"/>
<path d="M45.8 16.4h.6M45.8 12.9h.7M45.8 9.8h.7M45.9 14.6h.3M45.9 13h.7M46 13h.6M46.1 14.7h.5M46.3 16.2h.3M46.5 9.8l-.6-.1-1.1 1.2M46.5 9.8l-1.3 1.4M46.5 14.8h.2M46.5 16.1h.2"/>
<path d="M46.6 15h.2M46.6 15a.79 .79 0 0 1 0 .9 .79 .79 0 0 1-.8 .4h-.1M46.6 16h.2M46.7 15.1h.1M46.7 15.8h.1M46.7 15.3h.1M46.7 15.7h.1M46.7 15.5h.2M46.7 15.4h.2M46.7 16.1a.75 .75 0 0 1-1 .2M46.9 15.7l-.2 .4"/>
</g>
<g fill="none" stroke="#008000" stroke-width=".28">
<path d="M167.8 40h65.6M180.9 31.2v8.8M229 40v4.3M272.7 35.6v2.2a2.18 2.18 0 0 1-2.2 2.2h-10.9M167.8 44.3h37.1a2.22 2.22 0 0 1 2.2 2.2v8.8a2.18 2.18 0 0 1-2.2 2.1h-2.1M189.6 53.1h-4.7a1.98 1.98 0 0 0-1.6 .6l-3.1 3.1-1.1 .6h-11.3M32.2 74.9v4.4M36.6 74.9v32.8a2.18 2.18 0 0 0 2.2 2.2h102.7M41 74.9v6.6a2.18 2.18 0 0 0 2.2 2.2h83a2.18 2.18 0 0 0 2.2-2.2v-2.2M58.5 74.9v4.4M62.8 74.9v28.5a2.18 2.18 0 0 0 2.2 2.1h76.5M67.2 74.9v8.8"/>
<path d="M84.7 74.9v4.4M89.1 74.9v24.1a2.22 2.22 0 0 0 2.2 2.2h50.2M93.5 74.9v8.8M110.9 74.9v2.2a2.18 2.18 0 0 1-2.1 2.2h-78.7a2.15 2.15 0 0 0-2.2 2.2v2.2M115.3 74.9v19.7a2.18 2.18 0 0 0 2.2 2.2h24M119.7 74.9v8.8M167.8 61.8h10.9a2.18 2.18 0 0 1 2.2 2.2v2.2M36.6 118.7h104.9M45.4 116.5v30.6a2.18 2.18 0 0 1-2.2 2.2h-6.6M106.6 114.3h34.9M215.9 118.7h21.8M255.2 118.7h4.4v6.5a2.22 2.22 0 0 1-2.2 2.2h-41.5"/>
<path d="M36.6 127.4h2.2a2.18 2.18 0 0 1 2.2 2.2v28.4M36.6 123h8.8M106.6 136.1h34.9M141.5 123h-89.6a2.18 2.18 0 0 0-2.2 2.2v17.5a2.18 2.18 0 0 1-2.2 2.2h-10.9M141.5 127.4h-76.5a2.18 2.18 0 0 0-2.2 2.2v24M141.5 131.8h-45.9a2.22 2.22 0 0 0-2.1 2.2v32.8M36.6 153.6h4.4M106.6 144.9h34.9M141.5 140.5h-67.7a2.22 2.22 0 0 0-2.2 2.2v10.9M62.8 171.1v4.4M71.6 171.1v4.4M141.5 179.9h39.4"/>
<path d="M207.1 175.5v2.2a2.18 2.18 0 0 1-2.2 2.2h-10.9M93.5 184.2v4.4M141.5 188.6h39.4M141.5 184.2h39.4M194 188.6h10.9a2.24 2.24 0 0 1 2.2 2.2v2.2M194 184.2h39.4"/>
</g>
<g fill="#008000" stroke="#008000" stroke-width=".21">
<circle cx="41" cy="153.6" r=".87"/>
<circle cx="84.7" cy="79.3" r=".87"/>
<circle cx="58.5" cy="79.3" r=".87"/>
<circle cx="32.2" cy="79.3" r=".87"/>
<circle cx="180.9" cy="40" r=".87"/>
<circle cx="229" cy="40" r=".87"/>
<circle cx="45.4" cy="123" r=".87"/>
<circle cx="264" cy="40" r=".87"/>
<circle cx="93.5" cy="83.7" r=".87"/>
<circle cx="67.2" cy="83.7" r=".87"/>
<circle cx="119.7" cy="83.7" r=".87"/>
</g>
<g font-size="4.3" fill="#808080">
<text x="145.9" y="17">Battery (e.g. 4x 1V5 Type: AA)</text>
<text x="179.1" y="25.1">VCC</text>
<text x="269.4" y="25.8">+3V3</text>
<text x="184" y="33.8">4-6V</text>
<text x="237.3" y="34.3">LP2950-3.3ACZ</text>
<text x="237.3" y="30.3">VREG</text>
<text x="229.9" y="46.5">C1</text>
<text x="267.3" y="44.4">C2</text>
<text x="149.4" y="48.9">BAT1</text>
<text x="215.4" y="54">100nF</text>
<text x="264.6" y="52.6">100µF</text>
<text x="29.6" y="70.6" transform="rotate(-90 29.6 70.6)">PHASE</text>
<text x="55.8" y="70.6" transform="rotate(-90 55.8 70.6)">BALANCE</text>
<text x="82.1" y="70.6" transform="rotate(-90 82.1 70.6)">LEVEL</text>
<text x="108.3" y="70.6" transform="rotate(-90 108.3 70.6)">SPEED</text>
<text x="125.2" y="69.5">+3V3</text>
<text x="149.4" y="66.4">BAT2</text>
<text x="185.3" y="68.4">POWER</text>
<text x="176.5" y="74.9">0V</text>
<text x="203.9" y="87">+3V3</text>
<text x="150.3" y="91.5">µC</text>
<text x="48.9" y="116">VCC</text>
<text x="106.6" y="118.7">A5(M2/SDI)~</text>
<text x="106.6" y="114.3">A4(SCK/RECV)</text>
<text x="215.9" y="118.7">B1(SEND)</text>
<text x="239.9" y="116.1">R3</text>
<text x="106.6" y="123">A6(M1/SDO)~</text>
<text x="106.6" y="127.4">A7(LED2)~</text>
<text x="106.6" y="131.8">B0(BTN)</text>
<text x="215.9" y="127.4">A4(SCK/RECV)</text>
<text x="23.3" y="134.8">MOT2</text>
<text x="106.6" y="136.1">B1(SEND)</text>
<text x="106.6" y="140.5">B2(LED1)~</text>
<text x="106.6" y="144.9">B3(NRESET)</text>
<text x="166.1" y="153.2">ATTINY24-44-84</text>
<text x="23.3" y="161.1">MOT1</text>
<text x="203.9" y="165.7">+3V3</text>
<text x="60.3" y="168.9" transform="rotate(-90 60.3 168.9)">R2</text>
<text x="69" y="168.9" transform="rotate(-90 69 168.9)">R1</text>
<text x="62" y="178.5" transform="rotate(-90 62 178.5)">D2</text>
<text x="70.7" y="178.5" transform="rotate(-90 70.7 178.5)">D1</text>
<text x="141.5" y="179.9">A5(M2/SDI)~</text>
<text x="174.3" y="174.4">PROG</text>
<text x="89.1" y="181.6" transform="rotate(-90 89.1 181.6)">PAUSE</text>
<text x="141.5" y="184.2">A4(SCK/RECV)</text>
<text x="207.1" y="184.2">A6(M1/SDO)~</text>
<text x="141.5" y="188.6">B3(NRESET)</text>
</g>
<g font-size="3.7" fill="#808080">
<text x="167.4" y="39.3">POS</text>
<text x="238.8" y="41.1">IN</text>
<text x="247.6" y="41.1">OUT</text>
<text x="167.4" y="43.7">NEG</text>
<text x="243" y="47.4">GND</text>
<text x="167.4" y="56.8">POS</text>
<text x="167.4" y="61.2">NEG</text>
<text x="141.2" y="100.6">12</text>
<text x="141.2" y="96.2">13</text>
<text x="149.9" y="98.1">PA0(ADC0/AREF)</text>
<text x="190.9" y="98.1">VCC</text>
<text x="203.4" y="96.2">1</text>
<text x="141.5" y="104.9">11</text>
<text x="149.9" y="102.5">PA1(ADC1)</text>
<text x="149.9" y="106.9">PA2(ADC2)</text>
<text x="141.2" y="109.3">10</text>
<text x="143.3" y="113.7">9</text>
<text x="149.9" y="111.2">PA3(ADC3)</text>
<text x="21.1" y="120">DAT</text>
<text x="143.3" y="118">8</text>
<text x="149.9" y="115.6">PA4(ADC4/SCL/SCK)</text>
<text x="149.9" y="120">PA5(ADC5/OC1B/SDI)</text>
<text x="23.6" y="124.3">V+</text>
<text x="143.3" y="122.4">7</text>
<text x="149.9" y="124.3">PA6(ADC6/OC1A/SDA/SDO)</text>
<text x="20" y="128.7">GND</text>
<text x="143.3" y="131.2">2</text>
<text x="143.3" y="126.8">6</text>
<text x="149.9" y="128.7">PA7(ADC7/OC0B)</text>
<text x="143.3" y="135.5">3</text>
<text x="149.9" y="137.5">PB1(XTAL2)</text>
<text x="149.9" y="133.1">PB0(XTAL1)</text>
<text x="143.3" y="139.9">5</text>
<text x="149.9" y="141.8">PB2(OC0A)</text>
<text x="21.1" y="146.2">DAT</text>
<text x="143.3" y="144.3">4</text>
<text x="149.9" y="146.2">PB3(RESET)</text>
<text x="190.5" y="146.2">GND</text>
<text x="203.4" y="144.3">14</text>
<text x="20" y="154.9">GND</text>
<text x="23.6" y="150.6">V+</text>
<text x="179.2" y="179.2">1</text>
<text x="193.7" y="179.2">2</text>
<text x="179.2" y="183.6">3</text>
<text x="193.7" y="183.6">4</text>
<text x="179.2" y="188">5</text>
<text x="193.7" y="188">6</text>
</g>
<text font-size="3.1" fill="#800000" x="263" y="43.6" transform="rotate(-90 263 43.6)">+</text>
<g font-size="3.1" fill="#808080">
<text x="265.3" y="107.7">capsense</text>
<text x="106.6" y="149.3">The ~ denote PWM pins.</text>
<text x="95.6" y="159.1">Use internal 10k</text>
<text x="95.6" y="162.4">pullup resistor.</text>
</g>
</svg>
